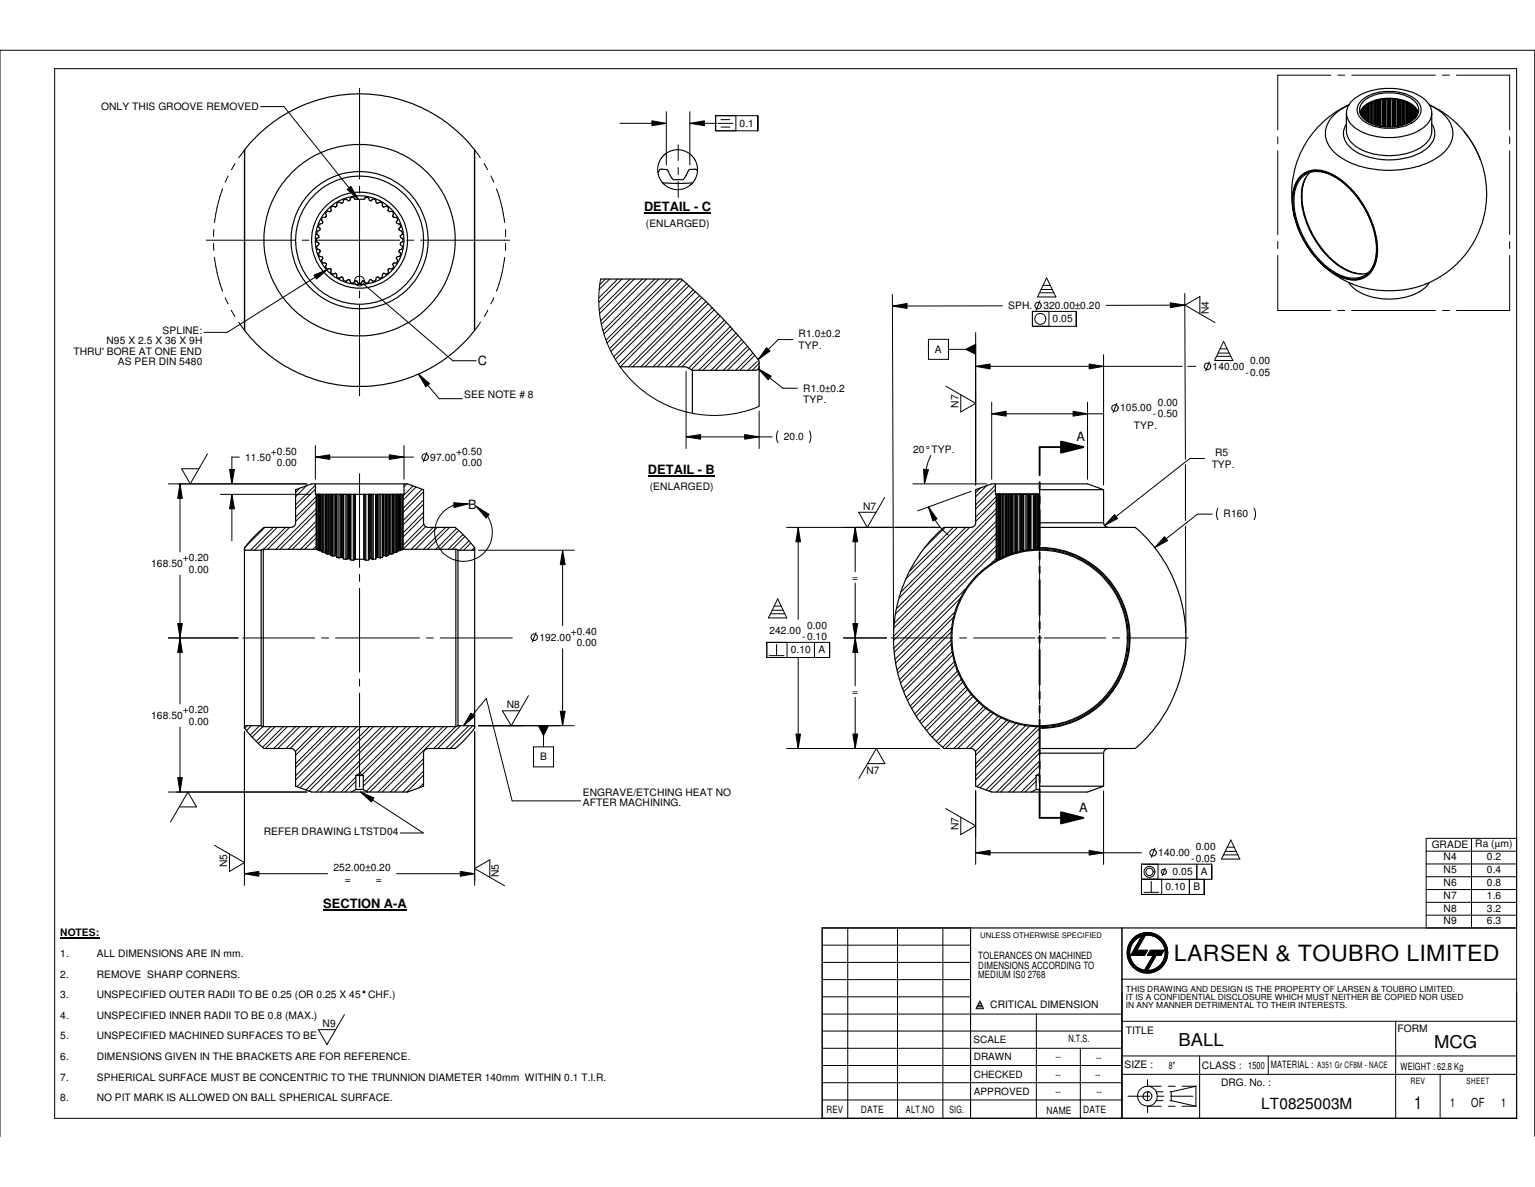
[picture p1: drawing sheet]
<svg xmlns="http://www.w3.org/2000/svg" width="279mm" height="216mm" viewBox="0 0 279 216" stroke-linecap="round" stroke-linejoin="round" font-family="sans-serif">
<g fill="none" stroke="#000" stroke-width=".21">
<path d="M246.2 18.2l1-.7a10.4 10.4 0 0 1 4.9-1.4h2.2l1.5 .3a6.1 6.1 0 0 1 4.7 3.3l.1 1.2a4.9 4.9 0 0 1-3.5 3.4l-2 .5-1.4 .2h-2.3l-1.5-.3a6.9 6.9 0 0 1-4.5-2.9l-.2-.4a2.7 2.7 0 0 1 .3-2.4zM247.7 18.4l1.1-.9 1.7-.6 1.6-.3 2.5 .2 1.4 .3 1.1 .6 .7 .5 .7 .9 .2 .5v.7l-.3 .7-.5 .7-.8 .6-1.1 .5-2.4 .5-2.3-.1-1.1-.2-1.4-.6-.8-.5-.6-.7-.3-.8-.1-.6 .1-.5zM248 18.6l.8-.7 1.2-.6 2.1-.4h1.9l1.4 .3 1.1 .5 1 .7a2.23 2.23 0 0 1 .7 1.4v.4a3.6 3.6 0 0 1-2.9 2.5l-1.3 .3-1.9 .1-1.3-.2-1.5-.5-1-.7-.7-1-.1-1.1zM248.2 19.6l-.2 .3 .2 .1M248.2 19.6v.3M248.2 19.6h.3v2.2M248.2 20v1.5M248.3 19.6v2M248.6 19.6l-.1 2.2M248.6 19.2l-.1 .1 .1 .2v2.4M248.6 19.2h.4M248.6 19.2v2.7"/>
<path d="M248.8 19.2v2.8M248.9 19.2v2.9M249 19.2v2.9M249.1 19.1l-.1 .1M249.1 19.1v3.1M249.2 18.8h.2M249.2 18.8l-.2 .1 .1 .2M249.2 18.8v3.5M249.4 18.8h.2v3.6M249.4 18.8v3.6M249.7 18.6v.1M249.7 18.8h-.1v3.6"/>
<path d="M249.7 18.6v3.9M249.9 18.5l-.2 .1M249.9 18.5h.2M249.9 18.5v4.1M250.1 18.5v4.1M250.1 18.5h.1M250.2 18.5h.1M250.2 18.5v4.2M250.3 18.5v4.2M250.4 18.5h-.1M250.5 18.3l-.1 4.5M250.5 18.3v4.5"/>
<path d="M250.7 18.2l.2 .1M250.7 18.2l-.2 .1M250.7 18.2v4.6M250.9 18.3h.1v4.6M250.9 18.3v4.6M251.3 18.2l-.1 4.7M251.3 18.2v4.7M251.3 18.1v.1M251.3 18.1v4.8M251.6 18.1h.2M251.6 18.1h-.3M251.6 18.1v4.9"/>
<path d="M251.8 18.1v4.9M251.8 18.1v.1M251.8 18.2h.3v4.8M251.8 18.2v4.8M251.9 18.2v4.8M252.2 18.1l-.1 5M252.2 18.1v5M252.3 18l-.1 .1M252.3 18h.2M252.3 18v5.1M252.5 18h.1M252.5 18v5.1"/>
<path d="M252.6 18l.1 5.1M252.6 18v5.1M252.9 18.2h-.1v4.9M253.1 18l-.1 5.1M253.1 18v5.1M253.2 18h-.1M253.2 18h.2M253.2 18v5.1M253.4 18l.1 .1M253.4 18v5.1M253.5 18.1l.1 5M253.5 18.1v5"/>
<path d="M253.6 18.2h.2v4.8M254 18.1l-.2 .1v4.8M254 18.1v4.9M254.1 18.1h.2M254.1 18.1h-.1M254.1 18.1v4.9M254.3 18.1l.1 4.8M254.3 18.1v4.8M254.8 18.3h-.1v4.6M254.8 18.3v4.6M254.9 18.2l.3 .1M254.9 18.2l-.1 .1"/>
<path d="M254.9 18.2v4.6M255.2 18.3v4.5M255.4 18.5h-.1v4.2M255.4 18.5v4.2M255.6 18.5v4.1M255.6 18.5h.1M255.6 18.5h-.2M255.7 18.5l.3 .1M255.7 18.5v4.1M256 18.6l-.1 3.9M256 18.6v.1M256.3 18.8v3.6"/>
<path d="M256.3 18.8h-.1v3.6M256.5 18.8l.2 .1-.1 .2M256.5 18.8h-.2M256.5 18.8v3.5M256.6 19.1l.1 .1v2.9M256.6 19.1v3.1M256.9 19.2v2.8M257.1 19.6l.1 2.2M257.1 19.2l.2 .1-.2 .2M257.1 19.2v2.7M257.1 19.2h-.3v2.9M257.4 19.6v2"/>
<path d="M257.6 19.6l.1 .3-.2 .1M257.6 19.6v.3M257.6 19.6h-.4v2.2M44.5 27.2a26.6 26.6 0 0 1 41.9 0M44.5 27.2v32.9M59.2 39.5h-.5l-.2 .3v.2l.3 .3-.2 .3M62.4 36.9l-.3 .1-.2-.2a.45 .45 0 0 0-.6 .4v.3l-.3 .2-.5-.2-.3 .3 .1 .6-.2 .1-.5-.1-.2 .2-.1 .3 .1 .4-.1 .2M67.2 36.4l-.1-.5h-.3h-.2l-.3 .4h-1.7l-.3-.4a.36 .36 0 0 0-.5 .3l-.2 .3h-.2l-.2-.2a.42 .42 0 0 0-.7 .3l-.1 .2M67.3 36.4l.3 .1 .1-.2a.43 .43 0 0 1 .7 .3l.1 .2M68.5 36.9l.3 .1 .2-.2a.4 .4 0 0 1 .6 .4v.3l.2 .2 .6-.2 .3 .3-.1 .5 .2 .2M70.9 38.5l.5-.1 .2 .4-.1 .4 .1 .3 .6 .1 .2 .3-.3 .4 .2 .3M86.4 27.2v32.9"/>
<path d="M120.6 33.2l2 .2 3.5-.1M127 31.1l-.3-.3-1.3 .1-1.1 1.8h-1.7l-.5-.6-.6-1.2-.2-.1h-1.1l-.4 .6M236.6 32.2a3.9 3.9 0 0 1 2.5-1.2h.7a11.1 11.1 0 0 1 7.2 4.7 17.1 17.1 0 0 1 3.7 9v1.4a4.9 4.9 0 0 1-2.6 4.4l-.7 .3-1.3 .1a11.4 11.4 0 0 1-7.3-4.9l-.4-.5a15.5 15.5 0 0 1-3-10.6 6 6 0 0 1 1.2-2.7zM236.7 32.3a3.9 3.9 0 0 1 2.5-1.2h.7a10.6 10.6 0 0 1 6.4 3.8l.5 .6a17.4 17.4 0 0 1 3.8 9.1v1.4a4.8 4.8 0 0 1-3.2 4.6l-.6 .1a8.7 8.7 0 0 1-6.4-2.9l-.9-1a17.1 17.1 0 0 1-4.1-9.5v-1.4a6 6 0 0 1 1.3-3.6zM236.9 32.3l1.1-.8 1.2-.3h1l1.5 .4 1.2 .5 1.7 1.2 1.1 1.1 1.5 1.7 1.3 2 .8 1.7 .6 1.6 .6 2.6v2l-.2 1.3-.6 1.5-.7 .8a3.4 3.4 0 0 1-2 1h-1.1a10.5 10.5 0 0 1-6.6-4.4l-.5-.6a15.4 15.4 0 0 1-3.2-10.2 5.6 5.6 0 0 1 1.3-3.1zM237.4 32.9l-.3 .8a12.1 12.1 0 0 0 .2 4.9 16.7 16.7 0 0 0 7.6 10.4l.8 .4 1.4 .4M237.7 32.2l-.5 1.3a10.4 10.4 0 0 0 0 4.6 16.9 16.9 0 0 0 7.8 10.9l1.2 .5 1.7 .3M238.5 31.4a5.3 5.3 0 0 0-1.6 3.5 16.4 16.4 0 0 0 4.1 11 10.3 10.3 0 0 0 6.5 3.9l1.5-.1M245.1 22.6a3.4 3.4 0 0 0 1.3 4.7l1.9 1 3.2 .7h2.7l3.2-.7a5.4 5.4 0 0 0 3.8-3.7l-.1-.9-.5-1.1M245.1 20.6v3.2a4.3 4.3 0 0 0 3 3.6h.2a10.8 10.8 0 0 0 4.1 .9l3-.2 1.9-.6a4.9 4.9 0 0 0 3.3-3.2v-3.7M247.5 20.5l.6-1 1-.8 1.6-.6 1.7-.2 2.2 .1 1.6 .5 1 .6 .4 .5 .5 .9M247.6 20.6l.4-.9 1.4-1 1.4-.5 1.5-.3 1.9 .1 2 .6 1.3 .9 .6 1.1"/>
<path d="M247.7 20.9l.2 .1M247.7 20.6l-.1 .1M247.7 20.6v.3M247.7 20.6h.2v.6M247.8 20.2v.2M247.9 21v.1M247.9 21v.2M247.9 20.1l-.1 .1M247.9 20.1v.3l-.2-.1 .1-.1M247.9 21.3l.1-.8v.8M247.9 20.1h.2M251.1 22.9v-4.6h.1v4.6"/>
<path d="M254.6 22.9v-4.6h-.1v4.6M256.1 22.4v-3.6h-.1v3.7M257.6 21.5l-.1-1.5v1.5M257.7 20.5l.1 .1M257.7 20.1l.2 .1M257.7 20.1v1.2M257.7 20.1h-.1v1.4M257.8 20.6v.7M257.8 20.6h.1M257.8 21l.1 .1M257.8 21v.2M257.9 20.2l.1 .1-.3 .1"/>
<path d="M257.9 20.2v.2M257.9 20.6l.2 .1M257.9 20.6v.3M258 20.9l-.1 .1M266.5 23.9l-1.6-1.7-1.5-1.2-1.5-1.1-1.7-.8a6.7 6.7 0 0 1 4.3 4.8v.7a6.3 6.3 0 0 1-3.9 4.7 16.5 16.5 0 0 1-7.2 1.7l-1.8-.1a13.4 13.4 0 0 1-9.2-3.7l-1-1.7-.1-.7v-1.1a6.6 6.6 0 0 1 4.2-4.6l-1.2 .6-1.6 1-2.8 2.4-1.6 2-1.6 2.8-1.1 3-.4 2.8-.1 2.5 .1 1.4 .5 2M266.5 23.9l1.9 2.8 1.1 2.3M266.5 23.9l.1 .1a18.1 18.1 0 0 1 2.9 5M269.5 29l.6 2.1a16.7 16.7 0 0 1 .2 7.1l-.6 2.5-.7 1.9-1.1 2.1-1.2 1.7-2.2 2.3-2.1 1.5-1.8 1a16.5 16.5 0 0 1-6.9 1.7h-1.8a17.3 17.3 0 0 1-11.4-5M58.2 41.9l-.4 .1-.1 .4v.2l.3 .2v.4l-.4 .2v.5l.4 .3v.3l-.2 .2a.33 .33 0 0 0-.1 .6l.6 .2v.3l-.2 .2a.45 .45 0 0 0 .2 .7h.3M58.6 40.7h-.3a.43 .43 0 0 0-.2 .7l.2 .2-.1 .3M58.6 46.7l.2 .3-.3 .4v.1l.2 .3h.5M59.3 47.9l.1 .1-.1 .6 .2 .3h.6l.2 .1-.1 .6 .3 .3 .5-.2 .3 .2"/>
<path d="M61.3 49.9v.3a.45 .45 0 0 0 .6 .3l.2-.1 .3 .1M62.4 50.5l.1 .3a.44 .44 0 0 0 .7 .3l.1-.3 .3 .1 .2 .5a.47 .47 0 0 0 .8-.3h.3l.3 .5h.5l.3-.5h.3l.2 .3a.32 .32 0 0 0 .6 0l.1-.4M68.5 50.5l-.1 .3a.46 .46 0 0 1-.6 .3l-.2-.3-.3 .1M69.6 49.9v.3a.45 .45 0 0 1-.6 .3l-.2-.1-.3 .1M70.8 48.9l-.2 .1 .1 .6-.2 .2-.3 .1-.4-.2-.2 .2M72.3 46.7l-.2 .3 .3 .5-.2 .3-.6 .1-.1 .2 .1 .5-.2 .3h-.5M72.3 40.7l.4 .1a.39 .39 0 0 1 .1 .6l-.2 .2 .1 .3M72.7 41.9l.5 .2 .1 .4-.4 .4v.2v.1l.4 .2 .1 .5-.5 .3v.3l.4 .3a.47 .47 0 0 1-.6 .6l-.1 .4 .2 .2a.49 .49 0 0 1-.1 .7h-.4M109.3 50.8h14.7a98.5 98.5 0 0 1 14.2 14.9v8.2M239.1 46.5l-1.9-2.9-1-2.3a14.7 14.7 0 0 1-1-4.1v-1.4a5 5 0 0 1 2.9-4.6 6.6 6.6 0 0 1 5.9 1.4l.8 .7a17.8 17.8 0 0 1 5.9 11.6v.9a5 5 0 0 1-2.8 4.9l-1.1 .2h-.8a11.4 11.4 0 0 1-6.9-4.4M245.5 51.4a7.4 7.4 0 0 0 5.3 2.8l1.4 .2h1.8l2.2-.4 1.1-.4a6.4 6.4 0 0 0 2.9-2.2M44.5 60.1a26.6 26.6 0 0 0 19.6 10.2 28.2 28.2 0 0 0 5.5-.3l.4-.1a26.3 26.3 0 0 0 16.4-9.8"/>
<path d="M112.9 66.7h11.9l1.2 .7M126 67.4v7.8M138.2 66.7v.1a.67 .67 0 0 1-.7 .6h-11.5M44.5 99.9v-.3a20.5 20.5 0 0 1 3.5-3.7h5l.5-.1 .3-.6v-6.1l2.9-1.1h17.5l2.9 1.1v6a.87 .87 0 0 0 .8 .8h4.9l.3 .2a20.4 20.4 0 0 1 3.3 3.5v.3M44.5 99.9l.1 .2h2.9M44.5 99.9v32.3M47.9 99.9v32.3M47.9 99.9l-.4 .2M47.9 99.9h10.2M57.4 88v1.9h5v11.5l-.2-.1M57.6 89.9v10M57.7 89.9v10"/>
<path d="M57.9 99.9v.1M58 89.9v10M58 89.9v10h-.2M58.2 89.9v10.1l-.5-.1M58.2 89.9l.1 10.1v-10.1M58.3 89.9v10.3M58.6 89.9v10.3h.2M58.8 89.9v10.3M59 89.9v10.6M59.2 89.9v10.6h-.5M59.3 89.9v10.6h.1M59.4 89.9v10.6"/>
<path d="M59.6 89.9v10.9M59.8 89.9v10.9M60 89.9v10.9M60.1 89.9v10.9M60.3 89.9l-.1 11.1 .3 .1M60.5 89.9v11.2M60.8 89.9v11.2M61 89.9v11.1M61.1 89.9v11.2M61.3 89.9v11.2h-.2M61.3 89.9v11.5M61.7 89.9v11.6"/>
<path d="M61.9 89.9v11.5M62.1 89.9v11.4M62.2 89.9v11.4M62.4 89.9l.1 11.7M62.6 89.9v11.8M62.9 89.9v11.8M63.2 89.9v11.8M63.3 89.9v11.7M63.4 89.9v11.7M63.6 89.9v11.7M63.7 89.9v11.7M63.8 89.9v11.9"/>
<path d="M63.9 89.9v12M64.3 89.9v12M64.5 89.9v11.9M64.6 89.9v11.8M64.7 89.9v11.8M66.2 89.9v11.8M66.3 89.9v11.8M66.4 89.9v11.9M66.6 89.9v12M67.1 89.9v12M67.1 89.9v11.9M67.2 89.9l-.1 11.9"/>
<path d="M67.3 89.9v11.7h.2M67.5 89.9v11.7M67.6 89.9v11.7M67.7 89.9v11.8M67.9 89.9v11.8M68.4 89.9v11.7M68.5 89.9l-.1 11.7M68.7 89.9v11.4M68.8 89.9v11.4M69 89.9v11.5M69.2 89.9v11.6M69.6 89.9v11.5"/>
<path d="M69.6 89.9v11.2h.2M69.8 89.9v11.2M69.9 89.9v11.1M70.1 89.9v11.2M70.4 89.9v11.2M70.6 89.9l.1 11.1-.3 .1M70.7 89.9v10.9h.1v-10.9M70.9 89.9v10.9h.2M71.1 89.9v10.9M71.4 89.9v10.9M71.5 89.9v10.6M71.6 89.9v10.6"/>
<path d="M71.7 89.9v10.6M71.9 89.9v10.6M72.1 89.9v10.3h.2v-10.3M72.3 89.9v10.3h.5M72.6 89.9v10.3M72.7 89.9l-.1 10.1M72.7 89.9v10.1l.6-.1M72.9 89.9v10M72.9 89.9v10h.2M72.9 89.9v10h10.1M73 99.9v.1M73.2 89.9v10"/>
<path d="M73.3 89.9v10M73.4 89.9v10M73.5 88v1.9h-5v11.5l.2-.1M83 99.9v32.3M83 99.9l.4 .2M86.4 99.9l-.1 .2h-2.9M86.4 99.9v32.3M181.2 89.8l.8 .1-.1 11.7M181.2 89.8h8M181.2 88v1.8M181.4 89.9v12.1M181.5 89.9v12"/>
<path d="M181.8 89.9v11.8l-.3 .2M181.8 89.9v11.8M181.9 89.9v11.7M182.1 89.9v11.7M182.4 89.9v11.5M182.5 89.9v11.5M182.5 89.9v11.4M182.8 89.9v11.4M183 89.9v11.3M183.1 89.9v11.2M183.2 89.9v11.2h-.1M183.3 89.9v11.1"/>
<path d="M183.6 89.9v11M183.8 89.9v10.9M183.9 89.9v10.9M184.1 89.9v10.9M184.3 89.9v10.8M184.6 89.9v10.7M184.8 89.9v10.6M184.9 89.9v10.6M185.1 89.9v10.6h-.2M185.1 89.9v10.6l.4-.2M185.5 89.9v10.4M185.7 89.9v10.4"/>
<path d="M185.9 89.9v10.3M186 89.9v10.3M186.2 89.9v10.3M186.4 89.9v10.3M186.7 89.9v10.2M186.9 89.9v10.2M187.1 89.9v10.1M187.2 89.9v10.1M187.4 100h.3M187.4 100h-.2M187.4 89.9v10.1M187.5 89.9v10.1"/>
<path d="M187.7 89.9v10.1M188.1 99.9l-.4 .1M188.1 99.9h.2M188.1 89.9v10M188.3 89.9v10M188.4 99.9h.8M188.4 89.9v10M188.4 99.9h-.1M188.5 89.9v10M188.7 89.9v10M188.8 89.9v10M188.9 89.9v10"/>
<path d="M189 89.9v10M189.2 95.9h17.4a26.5 26.5 0 0 1 0 40.2h-17.4M189.2 99.6a16.4 16.4 0 0 1 16.5 16.4 16.4 16.4 0 0 1-16.5 16.5M189.2 99.7a16.4 16.4 0 0 1 16.4 15.5v1.7a16.4 16.4 0 0 1-16.4 15.5M189.2 99.6v.1M189.2 99.9a16.1 16.1 0 0 1 16.2 15.3v1.7a16.1 16.1 0 0 1-16.2 15.3M189.2 99.9v.2M189.2 95.1v.8M189.2 89.9h-2.9l.1 10.3M189.2 95.1h11.7M189.2 88v7.1M189.2 95.9v3.7"/>
<path d="M189.2 99.7v.2M189.2 89.1h11.7M200.9 95.1a.87 .87 0 0 0 .8 .8M200.9 89.1l-2.9-1.1h-17.5l-2.9 1.1v6.1a.92 .92 0 0 1-.8 .7h-5a26.4 26.4 0 0 0-9.2 19v2.3a26.5 26.5 0 0 0 9.2 18.9h5.1l.3 .2 .4 .5v6.2l2.9 1.1h17.5l2.9-1.1M200.9 89.1v6M47.5 100.1v31.9M58.1 100.2h.5M58.1 100.1v.1M58.3 100l-.3 .1 .1 .1M58.7 100.2v.3M58.8 100.2l-.3 .1 .2 .2M59.4 100.5l-.1 .2 .3 .1"/>
<path d="M59.6 100.8h.2M59.8 100.8h.3M60.1 100.8h.2M60.8 101.1h-.3M61 101l.1 .1M61 101l-.2 .1M61.3 101.3v.1M61.3 101.4l.4 .1M61.9 101.4l-.2 .1M62.1 101.3l-.2 .1M62.1 101.3h.1M62.5 101.6l.1 .1"/>
<path d="M62.5 101.6v-11.7h5.9v11.8M62.6 101.7h.3M63.2 101.7h-.3M63.3 101.6h.1M63.3 101.6l-.1 .1M63.4 101.6h.2M63.6 101.6h.1M63.7 101.6l.1 .2M63.8 101.8l.1 .1M63.9 101.9h.4M64.5 101.8l-.2 .1M64.6 101.7l-.1 .1"/>
<path d="M64.7 101.7h-.1M64.7 101.7h1.5M66.2 101.7h.1M66.3 101.7l.1 .1M66.4 101.8l.2 .1M67.1 101.9h-.5M67.1 101.8v.1M67.5 101.6h.1M67.6 101.6l.1 .1M67.7 101.7h.2M68.4 101.7h-.5M68.4 101.6v.1"/>
<path d="M68.7 101.3h.1M68.8 101.3l.2 .1M69 101.4l.2 .1M69.6 101.4l-.4 .1M69.6 101.3v.1M69.9 101l-.1 .1M69.9 101l.2 .1M70.1 101.1h.3M71.1 100.8h.3M71.5 100.5l.1 .2-.2 .1M71.6 100.5h.6M71.6 100.5h-.1"/>
<path d="M72.2 100.2l.2 .1-.2 .2zM72.6 100l.3 .1-.1 .1M72.8 100.1v.1M83.4 100.1v31.9M181.4 102a16 16 0 0 0-8.3 13.6v1a16.2 16.2 0 0 0 16.1 15.6M181.4 102h.1M181.5 101.9l-.1 .1M181.9 101.6l-.1 .1M182.5 101.4h-.1M182.5 101.3v.1M182.8 101.3h-.3M183 101.2l-.2 .1"/>
<path d="M183.1 101.1l-.1 .1M183.3 101h-.1M183.6 100.9l-.3 .1M183.8 100.8l-.2 .1M183.9 100.8h-.1M184.1 100.8h-.2M184.3 100.7l-.2 .1M184.6 100.6l-.3 .1M184.8 100.5l-.2 .1M184.9 100.5h-.1M185.7 100.3h-.2M185.9 100.2h.1"/>
<path d="M185.9 100.2l-.2 .1M186 100.2h.2v-10.3h-4.1v11.7l.3-.2M186.7 100.1l-.3 .1M186.7 100.1h.2M187.1 100h.1M187.1 100l-.2 .1M189.2 100.1a15.9 15.9 0 0 1 16 15.1v1.7a15.9 15.9 0 0 1-16 15.1M189.2 100.1a16 16 0 0 0-15.9 15.9 16 16 0 0 0 15.9 16M44.5 132.2v.3a21.7 21.7 0 0 0 3.5 3.6h5.1l.4 .2 .3 .5v6.2l2.9 1.1h17.5l2.9-1.1v-6a.87 .87 0 0 1 .8-.9h4.9a21.7 21.7 0 0 0 3.6-3.6v-.3M47.5 132h-2.9l-.1 .2M47.5 132l.4 .2M47.9 132.2h35.1"/>
<path d="M83.4 132h2.9l.1 .2M83.4 132l-.4 .2M189.2 132.4v.1M189.2 132v.2M189.2 136.1v.9M189.2 137h11.7M189.2 132.2v.2M189.2 132.5v3.6M189.2 137v7.1M200.9 137v6M201.7 136.1a.86 .86 0 0 0-.8 .9M64.8 141.1l.6-.4 .7 .4"/>
<path d="M64.8 141.1v2.5M64.8 143.6l-.8 .5M64.8 141.1h1.3M64.8 143.6h1.3M66.1 143.6l.8 .5M66.1 141.1v2.5M188.6 141.1h.6M188.6 143.6h.6M188.6 143.6l-.9 .5M188.6 141.1v2.5M189.2 143h11.7M189.2 140.7l-.6 .4"/>
<path d="M11 170.6h7.1M149.6 168.8h126.5"/>
<circle cx="65.4" cy="43.7" r="8.1"/>
<circle cx="65.4" cy="43.7" r="12.5"/>
<circle cx="65.5" cy="43.7" r="17.4"/>
<circle cx="65.5" cy="43.7" r="11.7"/>
<circle cx="65.5" cy="43.7" r="8.7"/>
</g>
<g fill="none" stroke="#000" stroke-width=".18">
<path d="M9.9 12.5h266.2v190.9h-266.2zM47.5 19.4h4.2l13.5 16.8M65.4 16v16.6M242.2 13.7h-9.6v9.9M243.5 13.7h1.3M246 13.7h15.3M262.6 13.7h1.2M265.1 13.7h9.7v9.9M40.5 34.3l-1 3.5-.5 2.7M41.5 32l-.5 1.1M42.8 29.8l-.7 1.1M44.5 27.2l-1.1 1.5"/>
<path d="M63.2 34.5l.7-.6 1.3 2.3zM65.4 33.9v1.2M65.4 36.4v15.2M86.4 27.2l1 1.5M88.1 29.8l.6 1.1M89.4 32l.5 1.1M90.3 34.3l1.1 3.5 .5 2.7M112.9 22.4h8.4M118.7 22l2.6 .4-2.6 .5zM121.3 20.3v9.7M123.4 26.3v2.9M123.4 30.5v1.2"/>
<path d="M123.4 33v2.9M125.6 22.4l2.6-.4v.9zM125.6 22.4h4.8M125.6 20.3v9.7M130.3 21h7.6v2.8h-7.6zM130.7 22.4h2.7M131.2 21.8h1.6M131.2 23.1h1.6M133.9 21v2.8M232.6 24.9v1.3M232.6 27.4v15.3M274.8 24.9v1.3"/>
<path d="M274.8 27.4v15.3M37.5 43.7h16.2M38.9 44.3v1.3M38.9 41.7v1.3M39 46.8l.8 3.8 .7 2.4M41 54.1l.5 1.2M42.1 56.4l.6 1.1M43.4 58.6l1.1 1.5M55 43.7h1.3M57.1 50l2.5-1-2 1.8zM57.5 43.7h15.3M59.6 49l-18.2 11.5h-4.3"/>
<path d="M65.4 52.9v1.3M65.4 55.5v16.5M66.2 51.6l16.2 14h4.3M74 43.7h1.3M76.6 43.7h16.2M87.5 58.6l-1.1 1.5M88.8 56.4l-.7 1.1M89.9 54.1l-.6 1.2M91.9 46.8l-.8 3.8-.8 2.4M92 41.7v1.3M92 44.3v1.3M109.3 50.8l-.3 2.4 .1 3.1 .3 2.6 1 3.2 1.1 2.4 1.3 2.2 2 2.4 2 1.8 2.7 1.9 2.2 1.1 2.8 .9 3.1 .6 3.2 .2 2.8-.3 2.8-.7 1.8-.7"/>
<path d="M110.2 50.8l-1 1M111 50.8l-1.9 1.8M112.4 50.8l-3.4 3.4M113.2 50.8l-4.2 4.1M114.7 50.8l-5.6 5.5M115.4 50.8l-6.3 6.2M116.9 50.8l-7.6 7.5M117.7 50.8l-8.2 8.2M119.2 50.8l-9.4 9.4M119.9 50.8l-10 9.9M121.4 50.8l-11.1 11M122.2 50.8l-11.7 11.6"/>
<path d="M123.7 50.8l-12.7 12.6M124.2 50.9l-13 13M125 51.6l-13.3 13.3M125.4 52l-13.4 13.4M126.2 52.7l-13.6 13.6M126.6 53l-13.7 13.7M127.3 53.8l-12.9 12.9M127.7 54.1l-12.6 12.6M128.5 54.9l-11.9 11.8M128.9 55.2l-11.5 11.5M129.6 56l-10.7 10.7M130 56.3l-10.4 10.4"/>
<path d="M130.7 57.1l-9.6 9.6M131.1 57.5l-9.2 9.2M131.8 58.3l-8.4 8.4M132.2 58.6l-8.1 8.1M132.9 59.4l-7.6 7.6M133.3 59.8l-7.5 7.5M162.4 55.7l2.7-.5v.9zM162.4 53.6l.2 61.7M182.5 55.6l-20.1 .1M187.9 56.6h8v2.8h-8zM189.2 53.3h2.6M189.3 54.7l-.7 1.7"/>
<path d="M189.5 52.7h2M189.9 51.9h1.3M190.5 50.5l1.7 3.5h-3.4zM190.9 56.6v2.8M213 55.1l2.7 .4-2.7 .5zM215.6 53.4l.2 30.1M215.7 55.5l2.7-1.6v3.2M215.7 55.5l5.4 3.2M215.7 55.5h-14.4M232.6 46.5v10h9.6M232.6 43.9v1.3M243.5 56.5h1.3"/>
<path d="M246 56.5h15.3M262.6 56.5h1.2M274.8 43.9v1.3M274.8 46.5v10h-9.7M76.2 68l2 1.8-.7 .6zM76.2 68l3.7 4.5h4.3M124.9 79.5l2.6-.5v.9zM124.9 67.6v14M124.9 79.5h15.6M134 60.6l-6.8 6.8M134.3 61l-6.4 6.4M135 61.8l-5.6 5.6"/>
<path d="M135.3 62.2l-5.1 5.2M135.6 79l2.6 .5-2.6 .4zM136.1 63l-4.4 4.4M136.4 63.4l-4 4M137 64.2l-3.1 3.2M137.4 64.6l-2.7 2.8M137.8 65.7l-1.7 1.7M138 67.1l2.4 1.3-.6 .7zM138 67.1l4.5 3.5h2.7M138.2 66.1l-1.3 1.3M138.2 74.8v6.8M139.5 63.2l.7 .6-2.2 1.6z"/>
<path d="M141.6 78.4l-.2 .8v.8l.2 .5M144.3 61.8h-2.7l-3.6 3.6M147.4 78.4a2.33 2.33 0 0 1 0 2.1M169 61.7h3.6v3.7h-3.6zM172.1 70.2l5.5 3.2-2.7 1.5v-3.1M172.6 63.5h3.2M175.8 63.5l1.8-.9v1.8zM177.6 66.6l2.6-.4v.9zM177.6 60.5v27.7M177.6 66.6h37.6M180.5 75.3l2.6-.5v.9zM180.5 75.3h20.3"/>
<path d="M180.5 73.2v14M195.3 74.8l2.7 .5-2.7 .4zM198 73.2v14M198.2 66.2l2.7 .4-2.7 .5zM200.9 64.5v23.7M203.3 73.4l-.7 1.7M216.2 66.6h1.5M220.1 65.8l-.6 1.7M221.4 64.8h2.6M221.7 64.2h2M222.1 63.5h1.3M222.7 62.1l1.7 3.5h-3.3z"/>
<path d="M30.6 88h25.3M32.8 88l.4 2.6h-.9zM32.8 88v12.4M37.8 82.5l-3.2 5.5-1.5-2.7h3.1M40.1 89.9h16.5M41.8 85.4h.9l-.5 2.6zM42.2 89.9l.5 2.6h-.9zM42.2 89.9v8.5M43.6 83.1h-1.4v4.9M48.2 95.9l-3.7 3.8M49.7 95.9l-4.1 4.2M50.5 95.9l-4.2 4.2"/>
<path d="M52 95.9l-4 4M52.7 95.9l-4 4M54.6 88.8l-.8 .8M55.8 88.3l-2 2M57.4 83.1l2.6-.4v.9zM57.4 88.3l-3.6 3.5M57.4 89l-3.6 3.6M57.4 83.1h17.9M57.4 81v6.2M57.6 90.3l-3.8 3.8M57.6 92.5l-7.4 7.4M57.6 94.8l-5.1 5.1"/>
<path d="M57.6 97l-2.9 2.9M57.6 99.3l-.7 .6M57.6 91.1l-3.8 3.7M57.6 93.3l-6.6 6.6M57.6 95.5l-4.4 4.4M57.6 97.8l-2.1 2.1M65.4 86.1v17.1M70.9 82.7l2.6 .4-2.6 .5zM73.5 81v6.2M74 88l-.5 .6M75.2 88.4l-1.8 1.8M75.7 88.6l-2.3 2.4"/>
<path d="M76.8 89l-3.4 3.5M77.1 90.9l-3.7 3.8M77.1 93.2l-3.7 3.7M77.1 89.5l-3.7 3.7M77.1 91.7l-3.7 3.8M77.1 93.9l-3.7 3.8M77.1 95.4l-3.7 3.8M77.5 95.8l-4.1 4.1M77.7 82.3l-.7 1.7M78.9 95.9l-4.1 4M79.6 95.9l-4 4M81.1 95.9l-4 4"/>
<path d="M81.8 95.9l-3.9 4M82.6 91.4l2.6 .3-2.6 .6zM83.1 96.1l-3.8 3.8M83.5 96.5l-3.4 3.4M84.3 97.2l-2.7 2.7M84.6 97.6l-2.3 2.3M85.2 91.7a5.3 5.3 0 0 0-6 6.5 5.3 5.3 0 0 0 8.4 2.8 5.3 5.3 0 0 0-.9-8.8M85.3 98.4l-1.6 1.7M85.7 98.8l-1.3 1.3M86.4 99.6l-.5 .5M86.7 92.2l2.3 1.4-.5 .6zM143.2 95.9h27.8"/>
<path d="M145.3 95.9l.4 2.7h-.8zM145.3 95.9v16.7M155.7 95.9l.4 2.7h-.9zM155.7 95.9v8.1M161 90.5l-3.1 5.4-1.6-2.7h3.2M166.2 88h13.5M168.1 85.3l.9 .1-.7 2.6zM169 92.2l1.6 2.2-.8 .3zM169 92.2a12.6 12.6 0 0 0 3.6 5.1M169.4 82.8a12.3 12.3 0 0 0-1.1 5.2M172 95.9l-3.8 3.8M173.5 95.9l-7.9 7.9"/>
<path d="M174.3 95.9l-9.4 9.4M175.8 95.9l-11.8 11.8M176.5 95.9l-12.9 12.9M176.8 89.4l-9.8 3.5M178.4 88.8l-.8 .8M179.6 88.3l-2 2M181.2 88.3l-3.6 3.5M181.2 89l-3.6 3.6M181.4 90.3l-3.8 3.8M181.4 92.5l-18.2 18.2M181.4 94.8l-18.6 18.6M181.4 97l-18.8 18.7"/>
<path d="M181.4 99.3l-18.7 18.6M181.4 91.1l-3.8 3.7M181.4 93.3l-18.4 18.4M181.4 95.5l-18.7 18.7M181.4 97.8l-18.8 18.7M189.2 89v11.2M202.9 93.6l.5 .7-2.4 1.3zM212 97.6l.5 .7-2.3 1.3zM215.8 84.5v10.2M215.8 95.7l.1 19.4M219.2 83.4h-2.6l-15.6 12.2M220.6 93.5h-2.6l-7.8 6.1"/>
<path d="M221.7 92.5l-.3 .7 .3 1.3M228.3 92.5l.2 .7v.8l-.2 .5M30.6 116h12.7M32.3 113.4h.9l-.4 2.6zM32.8 116l.4 2.7h-.9zM32.8 104.6v23.5M44.2 116h13.1M58.5 116h1.3M61.1 116h15.2M65.4 104.5v1.2M65.4 107v15.3M77.6 116h1.3"/>
<path d="M80.1 116h13.2M87.1 100.1h17.4M97.6 115.1l-.7 1.7M102.4 100.1l.5 2.6h-.9zM102.4 100.1v13.7M102.4 118v14M139.6 116.8h11.4v2.8h-11.4zM140 119.3h2.7M140.3 111.6h2.5M140.5 111h2M140.9 110.2h1.3M141.4 117.2v2.1"/>
<path d="M141.6 108.9l1.6 3.5h-3.3zM143.3 116.8v2.8M145.3 119.6v16.5M148.3 116.8v2.8M153.5 116h7.9M155.2 113.4h.9l-.4 2.6zM155.7 116l.4 2.7h-.9zM155.7 106v18.8M162.2 116h11.2M173.1 116.5l-8.8 8.8M173.1 114.9l-9.2 9.3M173.1 117.2l-8.6 8.6"/>
<path d="M173.2 114.1l-9.5 9.5M173.3 118.5l-8.4 8.4M173.4 119.2l-8.2 8.2M173.5 112.3l-10.1 10.1M173.8 111.3l-10.5 10.5M174.7 116h1.2M174.8 108.8l-11.8 11.8M175.9 107l-13 12.9M177.2 116h11.2M181.4 101.5l-1.2 1.2M181.4 100l-18.6 18.6M188.8 116h.9"/>
<path d="M189.2 101.4v1.3M189.2 104v11.2M189.2 115.6v.9M189.2 116.9v11.2M190.1 116h11.2M202.5 116h1.3M205.1 116h11.2M32.8 132.2v11.9M44.5 133v28M45 132l-.5 .5M45.8 132l-.9 .9M47.2 132l-1.6 1.7"/>
<path d="M47.8 132.2l-1.9 1.9M49.3 132.2l-2.6 2.6M50.1 132.2l-3.1 3M51.6 132.2l-3.8 3.7M52.3 132.2l-4 3.9M53.8 132.2l-4 3.9M54.6 132.2l-4.1 3.9M56 132.2l-3.9 3.9M56.8 132.2l-4 3.9M58.3 132.2l-4.5 4.5M59 132.2l-5.2 5.2M60.5 132.2l-6.7 6.7"/>
<path d="M61.3 132.2l-7.5 7.4M62.8 132.2l-9 8.9M63.5 132.2l-9.7 9.7M65 132.2l-10.9 10.9M65.4 123.5v1.3M65.4 126.1v17.1M65.7 132.2l-11.1 11.1M67.2 132.2l-11.5 11.5M68 132.2l-11.7 11.7M69.5 132.2l-11.9 11.9M70.2 132.2l-11.9 11.9M71.7 132.2l-11.9 11.9"/>
<path d="M72.5 132.2l-11.9 11.9M74 132.2l-8.6 8.5M74.7 132.2l-8.8 8.7M76.2 132.2l-10.1 10M77 132.2l-10.9 10.8M77.1 138l-6.1 6.1M77.1 138.7l-5.3 5.4M78.4 132.2l-11.7 11.7M79.2 132.2l-11.9 11.9M80.7 132.2l-11.9 11.9M81.4 132.2l-11.8 11.9M82.9 132.2l-3.9 3.9"/>
<path d="M83.8 132l-4.1 4.1M84.4 132l4.1-5 4.7 18.7h12.5M85.3 132l-4.1 4.1M85.7 129.7l.7 .6-2 1.7zM86.1 132l-4.2 4.1M86.4 133v28M87.1 132h17.4M96.2 126.5l-3.2 5.5-1.6-2.7h3.2M97.1 135.8h3.7v3.7h-3.7zM98 132h1.8l-.9 1.8zM98.9 133.8v2M102 129.4h.9l-.5 2.6z"/>
<path d="M143.2 136.1h27.8M144.9 133.5h.8l-.4 2.6zM155.2 133.5h.9l-.4 2.6zM155.7 126.8v9.3M157.9 138.9h3.2l-1.6-2.8-3.2 5.5M173.7 120.4l-8 8M173.9 120.9l-8 8M174.3 122l-7.8 7.8M174.5 122.6l-7.7 7.7M175 123.6l-7.6 7.6M175.3 124l-7.6 7.6M175.8 125l-7.5 7.5"/>
<path d="M176.1 125.4l-7.4 7.5M176.8 126.3l-7.5 7.4M177.1 126.7l-7.4 7.4M177.8 127.4l-7.4 7.4M178.2 127.8l-7.4 7.4M179 128.5l-7.4 7.4M179.4 128.8l-7.3 7.3M180.3 129.5l-6.7 6.6M180.8 129.8l-6.5 6.3M181.7 130.3l-5.8 5.8M182.2 130.6l-5.6 5.5M183.2 131l-5.7 5.7"/>
<path d="M183.8 131.2l-6.2 6.2M184.9 131.6l-7.3 7.3M185.5 131.7l-7.9 7.9M186.7 132l-9.1 9.1M187.4 132.1l-9.8 9.8M188.8 132.2l-11 10.9M189.2 133.9l-9.7 9.8M189.2 136.2l-7.8 7.9M189.2 138.4l-5.6 5.7M189.2 132.5l-10.8 10.8M189.2 134.7l-9.2 9.2M189.2 136.9l-7.1 7.2"/>
<path d="M189.2 139.2l-4.8 4.9M189.2 129.3v1.3M189.2 131.9v11.1M30.6 144.1h25.3M32.3 141.4h.9l-.4 2.7zM32.6 146.8h3.2l-1.6-2.7-3.2 5.4M39 153.8l5.5 3.1-2.7 1.6v-3.2M44.5 158.9l2.6-.4v.9zM44.5 158.9h15.1M64.8 141.4l-2.7 2.7M64.8 142.1l-2 2M65.6 144.1l2.5 1-.5 .8z"/>
<path d="M65.6 144.1l11.4 7.4h-4.1M72.2 158.9h14.2M77.1 140.3l-3.8 3.8M77.1 142.5l-.8 .8M77.1 141l-3.1 3.1M83.8 158.5l2.6 .4-2.6 .5zM89.2 159.6v-3.2l-2.8 1.6 5.5 3.1M172.1 147.1l5.5 3.1-2.7 1.6v-3.2M177.6 155.1l2.6-.4v.8zM177.6 143.8v13.4M177.6 155.1h30.2M188.6 141.4l-2.8 2.7"/>
<path d="M188.6 142.1l-2 2M198.2 154.7l2.7 .4-2.7 .4zM200.9 143.8v13.4M207.8 159.9h12.8v-2.7h-12.8v5.5h11.4v-2.8M210.2 154.3l-.7 1.7M210.8 157.2v2.7M211.5 159.9v2.8M212.1 157.9l-.6 1.4M216.5 159.9v2.8M217.8 157.2v2.7M222.7 155.5h2.6M223 154.9h2"/>
<path d="M223.4 154.1h1.3M224 152.8l1.7 3.5h-3.4zM259.6 154.8h16.5M259.6 159.5h16.5M259.6 157.1h16.5M267.8 152.5v16.3M276.1 152.5h-16.5v16.3h16.5M149.6 171.9h27.1M149.6 175h27.1M149.6 178.2h27.1M154.3 168.8v34.6M163.4 168.8v34.6"/>
<path d="M171.6 168.8v34.6M204.2 168.8v34.6M204.2 178.1h71.9M206.4 171.2l.4-.4 1.1-.6-2.1 3.6h2.5l.6-1h-2l1.6-2.7h.8a3.2 3.2 0 0 1 2.8 3v.4a3.3 3.3 0 0 1-3.2 3l1.5-2.7h.9l.6-1h-2.5l-.5 1h1l-1.6 2.7a3.2 3.2 0 0 1-1.9-5.3zM206.5 171l1.4-.8-2.1 3.6h2.5l.6-1h-2l1.6-2.7a3.2 3.2 0 0 1 3.6 3 3.2 3.2 0 0 1-3.2 3.4l1.5-2.7h.9l.6-1h-2.5l-.5 1h1l-1.6 2.7a3.3 3.3 0 0 1-1.8-5.5zM208.2 162.3h2.7M209.5 160.3v2M259.6 166.5h16.5M259.6 164.1h16.5M259.6 161.8h16.5M62.7 184.5l-3.2 5.5-1.5-2.7h3.1M149.6 181.3h27.1"/>
<path d="M149.6 184.4h54.6M149.6 187.5h54.6M149.6 190.7h54.6M149.6 193.8h54.6M149.6 196.9h54.6M177.8 183.1h1.1M177.9 182.9h.8M178.1 182.6h.5M178.4 182.1l.6 1.4h-1.3zM188.6 184.4v19M196.6 190.7v12.7M204.2 185.8h71.9"/>
<path d="M204.2 192.1h71.9M204.2 195.4h71.9M205.3 199.4h4M208.9 196.4v1M208.9 198.7v1.3M208.9 198.6h.2M208.9 197.6h2.5M210.4 198.6h1.3M210.6 199.4h1.2M212.6 197.6h1.3M212.9 198.6h.3M213.1 199.4h4"/>
<path d="M213.2 198.6v1.6M215.2 197.6h2.5M217.7 197.6l-4.5 1M217.7 197.6v3.6M218.4 192.1v11.3M230.8 192.1v3.3M254 185.8v17.6M262.1 195.4v8M0 206.7v-197.6h279.4v197.6M149.6 203.4v-34.6h27.1v34.6M149.6 200.1h54.6M208.9 201.3v1.1"/>
<path d="M208.9 200.2h.2M208.9 201.2h2.5M210.4 200.2h1.3M212.6 201.2h1.3M212.9 200.2h.3M213.2 200.2l4.5 1M215.2 201.2h2.5"/>
<circle cx="123.3" cy="30.9" r="3.6"/>
<circle cx="65.4" cy="51.1" r=".91"/>
<circle cx="188.9" cy="55.6" r=".58"/>
<circle cx="189.4" cy="58" r="1.01"/>
<circle cx="202.9" cy="74.2" r=".59"/>
<circle cx="219.8" cy="66.6" r=".59"/>
<circle cx="77.4" cy="83.1" r=".59"/>
<circle cx="97.2" cy="115.9" r=".6"/>
<circle cx="209.2" cy="158.6" r=".67"/>
<circle cx="209.2" cy="158.6" r="1"/>
<circle cx="209.9" cy="155.1" r=".59"/>
<circle cx="211.8" cy="158.6" r=".47"/>
<circle cx="208.9" cy="173.3" r="3.7"/>
<circle cx="66.2" cy="180.4" r=".16"/>
<circle cx="208.9" cy="199.4" r="1.8"/>
<circle cx="208.9" cy="199.4" r=".82"/>
</g>
<g fill="#000">
<path d="M63.2 34.5l.7-.6 1.3 2.3zM118.7 22l2.6 .4-2.6 .5zM125.6 22.4l2.6-.4v.9zM57.1 50l2.5-1-2 1.8zM162.4 55.7l2.7-.5v.9zM213 55.1l2.7 .4-2.7 .5zM76.2 68l2 1.8-.7 .6zM124.9 79.5l2.6-.5v.9zM139.5 63.2l.7 .6-2.2 1.6zM138 67.1l2.4 1.3-.6 .7zM135.6 79l2.6 .5-2.6 .4zM175.8 63.5l1.8-.9v1.8z"/>
<path d="M177.6 66.6l2.6-.4v.9zM180.5 75.3l2.6-.5v.9zM195.3 74.8l2.7 .5-2.7 .4zM198.2 66.2l2.7 .4-2.7 .5zM32.8 88l.4 2.6h-.9zM41.8 85.4h.9l-.5 2.6zM42.2 89.9l.5 2.6h-.9zM57.4 83.1l2.6-.4v.9zM70.9 82.7l2.6 .4-2.6 .5zM82.6 91.4l2.6 .3-2.6 .6zM86.7 92.2l2.3 1.4-.5 .6zM145.3 95.9l.4 2.7h-.8z"/>
<path d="M155.7 95.9l.4 2.7h-.9zM168.1 85.3l.9 .1-.7 2.6zM169 92.2l1.6 2.2-.8 .3zM193.1 80.3l4.1 1-4.1 1zM202.9 93.6l.5 .7-2.4 1.3zM212 97.6l.5 .7-2.3 1.3zM32.3 113.4h.9l-.4 2.6zM32.8 116l.4 2.7h-.9zM102.4 100.1l.5 2.6h-.9zM155.2 113.4h.9l-.4 2.6zM155.7 116l.4 2.7h-.9zM85.7 129.7l.7 .6-2 1.7z"/>
<path d="M98 132h1.8l-.9 1.8zM102 129.4h.9l-.5 2.6zM144.9 133.5h.8l-.4 2.6zM155.2 133.5h.9l-.4 2.6zM32.3 141.4h.9l-.4 2.7zM44.5 158.9l2.6-.4v.9zM65.6 144.1l2.5 1-.5 .8zM83.8 158.5l2.6 .4-2.6 .5zM177.6 155.1l2.6-.4v.8zM193.1 147.7l4.1 1.1-4.1 1zM198.2 154.7l2.7 .4-2.7 .4z"/>
<path d="M205.1 173.3a3.8 3.8 0 0 0 7.5 0 3.8 3.8 0 0 0-7.5 0zM206.4 171.2l.4-.4 1.1-.6-2.1 3.6h2.5l.6-1h-2l1.6-2.7h.8a3.2 3.2 0 0 1 2.8 3v.4a3.3 3.3 0 0 1-3.2 3l1.5-2.7h.9l.6-1h-2.5l-.5 1h1l-1.6 2.7a3.2 3.2 0 0 1-1.9-5.3z" fill-rule="evenodd"/>
</g>
<path d="M117.2 38.7h12.2M117.9 86.6h12.2M58.8 165.6h15.2" fill="none" stroke="#000" stroke-width=".25"/>
<g fill="none" stroke="#000" stroke-width=".34">
<path d="M189.2 87.7v1.3M189.2 90.3v1.2M189.2 92.8v6.3M193.1 80.3l4.1 1-4.1 1zM197.2 81.3h-8v5.1M189.2 100.4v1.3M189.2 103v1.2M189.2 105.5v6.3M189.2 113.1v1.3M189.2 115.7v1.2M189.2 118.2v6.3M189.2 125.8v1.3"/>
<path d="M189.2 128.4v1.2M189.2 130.9v6.3M189.2 138.5v1.3M189.2 143.6v5.2h8M189.2 141.1v1.2M193.1 147.7l4.1 1.1-4.1 1z"/>
</g>
<text font-size="4.1" x="213.7" y="174.8">LARSEN &amp; TOUBRO LIMITED</text>
<g font-size="3.2">
<text x="214.5" y="190.3">BALL</text>
<text x="261" y="190.6">MCG</text>
<text x="257.4" y="201.8">1</text>
</g>
<text font-size="2.8" x="229.6" y="201.8">LT0825003M</text>
<g font-size="2.3">
<text x="117.2" y="38.3">DETAIL - C</text>
<text x="87" y="66.3">C</text>
<text x="196" y="80.2">A</text>
<text x="117.9" y="86.2">DETAIL - B</text>
<text x="85.2" y="92.5">B</text>
<text x="196.4" y="147.7">A</text>
<text x="58.8" y="165.2">SECTION A-A</text>
<text x="263.9" y="201.4">1</text>
<text x="267.8" y="201.4">OF</text>
<text x="273.3" y="201.4">1</text>
</g>
<g font-size="1.9">
<text x="18.4" y="20.1">ONLY THIS GROOVE REMOVED</text>
<text x="134.6" y="23">0.1</text>
<text x="117.6" y="41.2">(ENLARGED)</text>
<text x="183.5" y="56.2">SPH.</text>
<text x="189.9" y="56.2">320.00±0.20</text>
<text x="191.6" y="58.6">0.05</text>
<text x="220" y="57.1" transform="rotate(-90 220 57.1)">N4</text>
<text x="13.4" y="64.5">THRU' BORE AT ONE END</text>
<text x="19.4" y="62.7">N95 X 2.5 X 36 X 9H</text>
<text x="29.6" y="60.8">SPLINE:</text>
<text x="145.4" y="61.3">R1.0±0.2</text>
<text x="145.4" y="63.4">TYP.</text>
<text x="170.2" y="64.1">A</text>
<text x="21.5" y="66.4">AS PER DIN 5480</text>
<text x="146.2" y="71.2">R1.0±0.2</text>
<text x="220.7" y="67.3">140.00</text>
<text x="226.7" y="68.3">-0.05</text>
<text x="227.5" y="66.2">0.00</text>
<text x="84.5" y="72.5">SEE NOTE # 8</text>
<text x="146.2" y="73.4">TYP.</text>
<text x="174.5" y="74.2" transform="rotate(-90 174.5 74.2)">N7</text>
<text x="203.9" y="74.8">105.00</text>
<text x="206.4" y="78">TYP.</text>
<text x="209.8" y="75.9">-0.50</text>
<text x="210.7" y="73.8">0.00</text>
<text x="44.6" y="83.8">11.50</text>
<text x="49.3" y="82.7">+0.50</text>
<text x="78.3" y="83.8">97.00</text>
<text x="83" y="82.7">+0.50</text>
<text x="142.7" y="80.1">20.0</text>
<text x="166.2" y="82.4">20°TYP.</text>
<text x="221.2" y="83">R5</text>
<text x="50.4" y="84.8">0.00</text>
<text x="84.1" y="84.8">0.00</text>
<text x="118.3" y="89.2">(ENLARGED)</text>
<text x="220.6" y="85">TYP.</text>
<text x="157.1" y="92.8">N7</text>
<text x="222.7" y="94.1">R160</text>
<text x="27.5" y="103.1">168.50</text>
<text x="33.3" y="102.1">+0.20</text>
<text x="34.4" y="104.2">0.00</text>
<text x="155.1" y="105.6">=</text>
<text x="98.2" y="116.5">192.00</text>
<text x="103.9" y="115.5">+0.40</text>
<text x="105" y="117.6">0.00</text>
<text x="140" y="115.4">242.00</text>
<text x="143.9" y="118.8">0.10</text>
<text x="146" y="116.4">-0.10</text>
<text x="146.9" y="114.3">0.00</text>
<text x="149" y="118.8">A</text>
<text x="27.5" y="130.8">168.50</text>
<text x="33.3" y="129.7">+0.20</text>
<text x="34.4" y="131.8">0.00</text>
<text x="92.2" y="128.9">N8</text>
<text x="155.1" y="126.4">=</text>
<text x="98.3" y="138.3">B</text>
<text x="157.7" y="140.8">N7</text>
<text x="106.1" y="144.7">ENGRAVE/ETCHING HEAT NO</text>
<text x="106.1" y="146.6">AFTER MACHINING.</text>
<text x="48" y="151.8">REFER DRAWING LTSTD04</text>
<text x="174.5" y="151" transform="rotate(-90 174.5 151)">N7</text>
<text x="210.8" y="155.7">140.00</text>
<text x="217.6" y="154.7">0.00</text>
<text x="260.6" y="154.2">GRADE</text>
<text x="268.5" y="154.1">Ra (µm)</text>
<text x="41.4" y="157.7" transform="rotate(-90 41.4 157.7)">N5</text>
<text x="60.7" y="158.5">252.00±0.20</text>
<text x="62.7" y="160.6">=</text>
<text x="68.4" y="160.6">=</text>
<text x="90.8" y="159.6" transform="rotate(-90 90.8 159.6)">N5</text>
<text x="212.1" y="161.9">0.10</text>
<text x="213.4" y="159.2">0.05</text>
<text x="216.8" y="156.8">-0.05</text>
<text x="217.2" y="161.9">B</text>
<text x="218.6" y="159.2">A</text>
<text x="262.8" y="156.5">N4</text>
<text x="262.8" y="158.8">N5</text>
<text x="262.8" y="161.2">N6</text>
<text x="270.6" y="156.5">0.2</text>
<text x="270.6" y="158.8">0.4</text>
<text x="270.6" y="161.2">0.8</text>
<text x="262.8" y="163.5">N7</text>
<text x="262.8" y="165.8">N8</text>
<text x="270.6" y="163.5">1.6</text>
<text x="270.6" y="165.8">3.2</text>
<text x="11" y="170.3">NOTES:</text>
<text x="262.8" y="168.1">N9</text>
<text x="270.6" y="168.1">6.3</text>
<text x="11" y="174">1.</text>
<text x="11" y="177.8">2.</text>
<text x="17.6" y="174">ALL DIMENSIONS ARE IN mm.</text>
<text x="17.6" y="177.8">REMOVE SHARP CORNERS.</text>
<text x="11" y="181.6">3.</text>
<text x="11" y="185.3">4.</text>
<text x="17.6" y="181.6">UNSPECIFIED OUTER RADII TO BE 0.25 (OR 0.25 X 45</text>
<text x="17.6" y="185.3">UNSPECIFIED INNER RADII TO BE 0.8 (MAX.)</text>
<text x="67" y="181.6">CHF.)</text>
<text x="180.3" y="183.3">CRITICAL DIMENSION</text>
<text x="11" y="189.1">5.</text>
<text x="17.6" y="189.1">UNSPECIFIED MACHINED SURFACES TO BE</text>
<text x="58.7" y="186.9">N9</text>
<text x="204.9" y="188">TITLE</text>
<text x="254.4" y="187.7">FORM</text>
<text x="11" y="192.8">6.</text>
<text x="11" y="196.6">7.</text>
<text x="17.6" y="192.8">DIMENSIONS GIVEN IN THE BRACKETS ARE FOR REFERENCE.</text>
<text x="17.6" y="196.6">SPHERICAL SURFACE MUST BE CONCENTRIC TO THE TRUNNION DIAMETER 140mm WITHIN 0.1 T.I.R.</text>
<text x="204.7" y="194.3">SIZE :</text>
<text x="218.8" y="194.4">CLASS : 1500</text>
<text x="222.2" y="197.5">DRG. No. :</text>
<text x="11" y="200.3">8.</text>
<text x="17.6" y="200.3">NO PIT MARK IS ALLOWED ON BALL SPHERICAL SURFACE.</text>
</g>
<g font-size="1.8">
<text x="178.1" y="174.5">TOLERANCES ON MACHINED</text>
<text x="178.1" y="176.2">DIMENSIONS ACCORDING TO</text>
<text x="178.1" y="177.9">MEDIUM IS0 2768</text>
<text x="177.2" y="189.7">SCALE</text>
<text x="194.5" y="189.5">N.T.S.</text>
<text x="177.2" y="192.9">DRAWN</text>
<text x="177.2" y="196">CHECKED</text>
<text x="192.1" y="192.9">--</text>
<text x="192.1" y="196">--</text>
<text x="199.3" y="196">--</text>
<text x="199.5" y="193">--</text>
<text x="212.8" y="194.4">8&quot;</text>
<text x="231.3" y="194.3">MATERIAL :</text>
<text x="254.9" y="194.6">WEIGHT : 62.8 Kg</text>
<text x="150.5" y="202.4">REV</text>
<text x="156.7" y="202.4">DATE</text>
<text x="164.9" y="202.4">ALT.NO</text>
<text x="172.8" y="202.4">SIG.</text>
<text x="177.2" y="199.1">APPROVED</text>
<text x="190.5" y="202.6">NAME</text>
<text x="192.1" y="199.1">--</text>
<text x="197.1" y="202.4">DATE</text>
<text x="199.6" y="199.2">--</text>
</g>
<g font-size="1.6">
<text x="239.7" y="194.3">A351 Gr CF8M - NACE</text>
<text x="256.8" y="197.2">REV</text>
<text x="266.9" y="197.2">SHEET</text>
</g>
<g font-size="1.5">
<text x="204.9" y="180.4">THIS DRAWING AND DESIGN IS THE PROPERTY OF LARSEN &amp; TOUBRO LIMITED.</text>
<text x="204.9" y="181.9">IT IS A CONFIDENTIAL DISCLOSURE WHICH MUST NEITHER BE COPIED NOR USED</text>
<text x="204.9" y="183.3">IN ANY MANNER DETRIMENTAL TO THEIR INTERESTS.</text>
</g>
<text font-size="1.4" x="178.4" y="170.6">UNLESS OTHERWISE SPECIFIED</text>
</svg>
